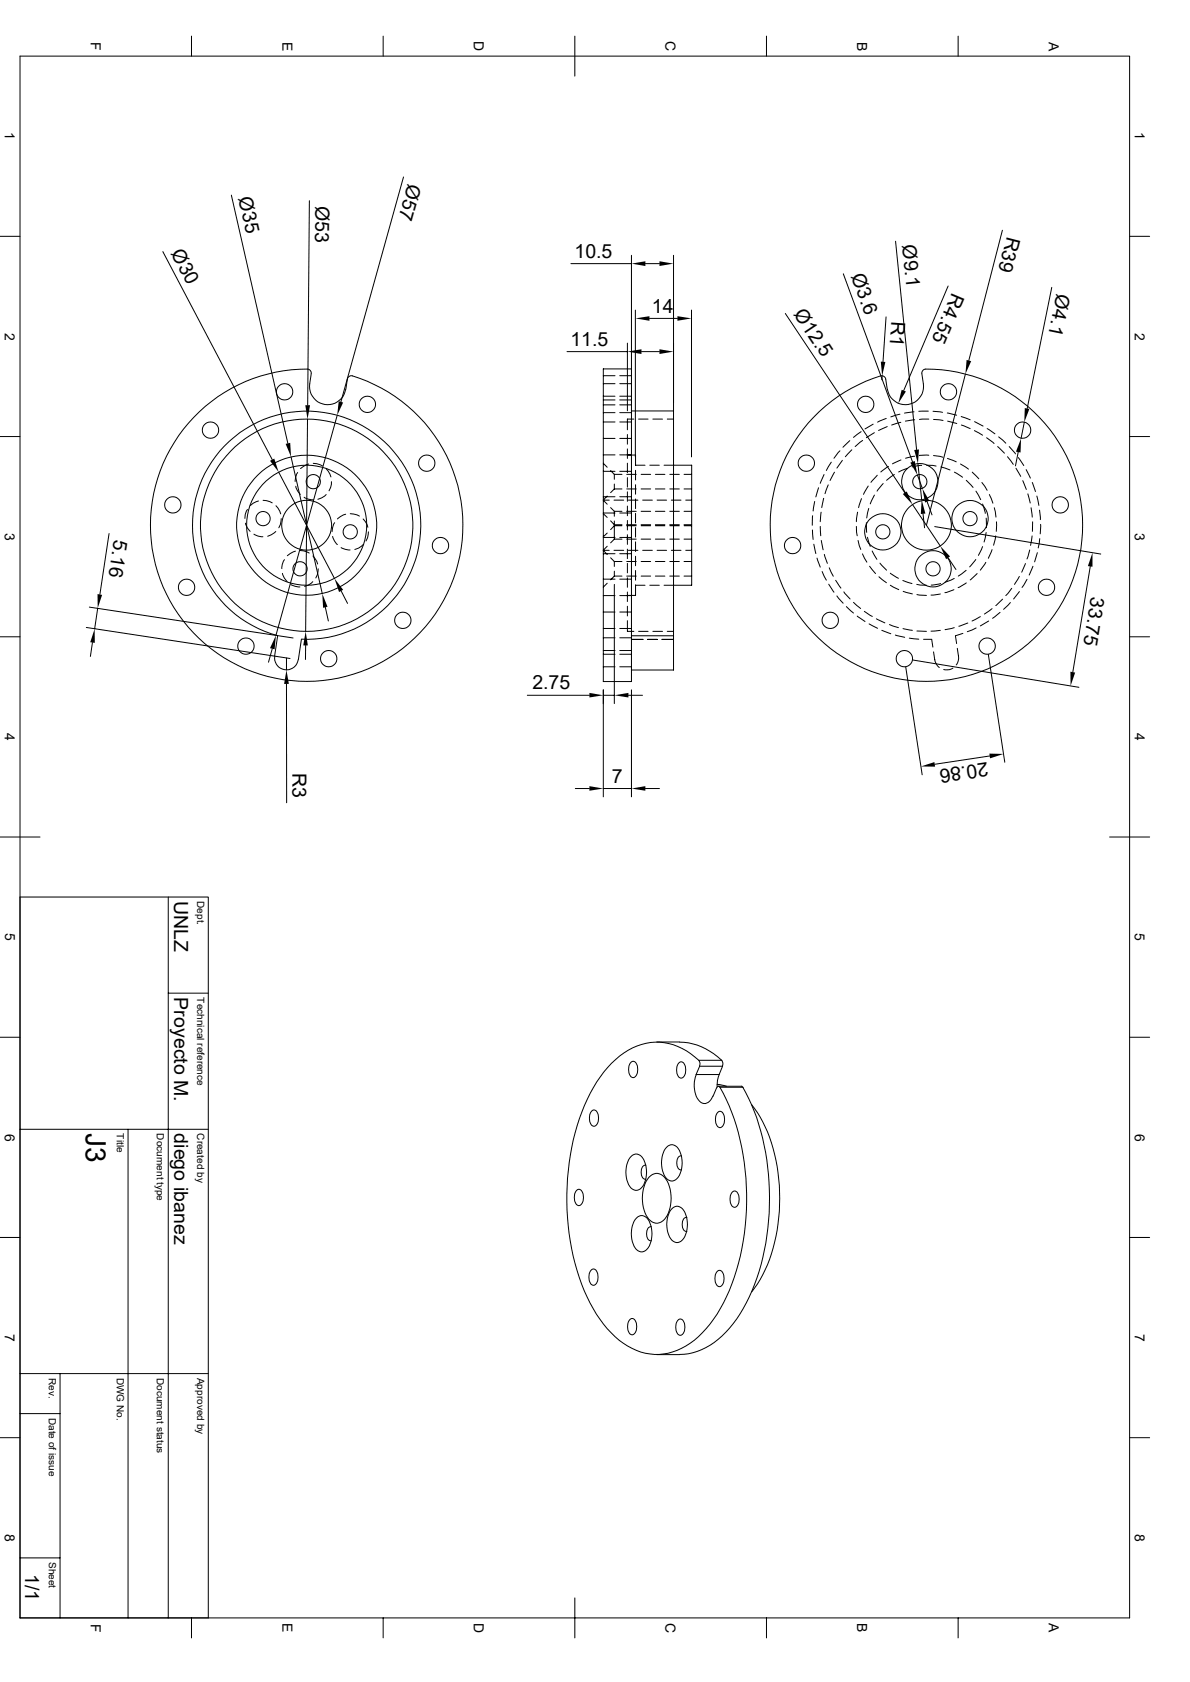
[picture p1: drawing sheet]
<svg xmlns="http://www.w3.org/2000/svg" width="297mm" height="420mm" viewBox="0 0 297 420" stroke-linecap="round" stroke-linejoin="round" font-family="sans-serif">
<g fill="none" stroke="#000" stroke-width=".25">
<path d="M5 14h276.9v390h-276.9zM47.8 9v5M95.6 9v5M143.5 9v10M191.3 9v5M239.1 9v5M0 59h5M57.7 48.7l14.1 62M77.2 50.1l-.4 51.1M100.7 44.2l-15.6 56.1M250.2 57.5l-8.4 32.5M281.9 59h5"/>
<path d="M40.6 62.8l27.3 52M142.5 65.8h15.1M157.6 63.8v36.8M158.6 77.4v36.7M161.1 65.8h3.5M162.1 79.5h7M168.1 63.8v38.8M172.6 77.4v36.7M196 78.3l29.8 44.8M210.5 68.4l17.3 46.9M221.1 79.1l-.7 11.2M223.5 60.2l5.3 52.1"/>
<path d="M236.6 71.4l-11 26.1M262.5 71.8l-6.1 30.2M141.5 87.8h15.1M150.6 92.1h7v78.1h-7zM150.6 98.9h2.9M150.6 95.8h2.9M150.6 99.9h2.9M150.6 93.8h2.9M154.7 98.9h2.9M154.7 95.8h2.9M154.7 99.9h2.9M154.7 93.8h2.9"/>
<path d="M156.6 85.7v16.9M160.1 87.8h4.5M220.2 93.9l-.1 .9M221.4 97.2l-.4-2.8-.9-.6a39 39 0 0 0-18.2 63.1 39 39 0 0 0 64.9-9.8 39 39 0 0 0-36-54.9l-.6 .6-.1 .5a8.6 8.6 0 0 1 .2 4.4 4.5 4.5 0 0 1-4.6 3.3 4.5 4.5 0 0 1-4.2-3.8M241 93.4l-9.8 37.7M0 109h5M48.3 104.2a38.6 38.6 0 0 1 28.7-12l.6 .6 .1 .5a8.5 8.5 0 0 0-.3 4.4 4.6 4.6 0 0 0 4.7 3.3 4.6 4.6 0 0 0 4.2-3.8l.5-2.8 .9-.6a39 39 0 0 1 24 54.2 39 39 0 0 1-57.4 15.2 39 39 0 0 1-6-59zM69.6 117.9l13.9 26.5M72.6 114.1l7.8 34.1M74.3 118l-.5 1.2-.1 1M76.8 104.7l-.5 52.9M77 115.9l-1.3 .6-.7 .5"/>
<path d="M78.2 115.7l.8 .1 1.5 .5M81.4 117.1l.9 1.3 .3 .7M84.2 103.7l-15.3 54.9M150.6 113.6h2.9M150.6 117.7h2.9M150.6 103h2.9M150.6 105.4h2.9M150.6 109.5h2.9M150.6 115.7l1 1M150.6 101.1h2.9M152.4 117.5l.9 .9M153.3 118.4v1.3"/>
<path d="M153.3 118.4h1.9M154.7 113.6h2.9M154.7 117.7h2.9M154.7 103h2.9M154.7 105.4h2.9M154.7 109.5h2.9M154.7 101.1h2.9M156.4 118.4h2.4M156.6 108.5v2.4M156.6 112.1v2.4M156.6 115.7v2.3M156.6 119.3v2.3"/>
<path d="M156.6 113.6h2v2.6M157.6 102.6h10.5v56.1M158.2 104.6h-1.6v2.7M158.6 117.4v2.4M158.6 116.2h2.4M159.4 104.6h2.4M160 118.4h2.4M162.2 116.2h2.3M162.9 104.6h2.5M163.6 118.4h2.3M165.7 116.2h6.9v29.9h-6.9M166.5 104.6h1.6"/>
<path d="M167.2 118.4h2.3M170.7 118.4h1.9M205.7 118.5l-1 2.2M207.5 115.4l-1.3 2.1M208.3 117.9l-1.1 2.1M209.6 112.6l-1.4 1.8M210.2 114.9l-1.3 2M212.1 110l-1.7 1.7M212.6 112.3l-1.6 1.7M214.9 107.8l-1.9 1.4M215.3 110l-1.9 1.5M217.9 105.9l-2 1.2"/>
<path d="M218.2 108l-2 1.3M218.9 118.7l-1.5 1.7M221.2 104.5l-2.2 .9M221.4 106.5l-2.1 1M221.7 116.5l-1.9 1.4M223.2 118.5l-1.9 1.4M224.6 103.4l-2.3 .7M224.8 105.5l-2.3 .6M224.9 114.9l-2.1 .9M226.5 116.9l-2.2 1M228.1 102.8l-2.3 .4M228.3 104.8l-2.3 .4"/>
<path d="M228.3 113.9l-2.3 .5M229 118.6l1.2 3.4M229.1 115.8l.9 9M230 116.2l-2.3 .4M231.3 116.2l2.3 .2M231.7 102.7h-2.4M231.8 113.7h-2.3M231.8 104.6l-2.3 .1M232.9 102.7l2.3 .3M233 104.7l2.4 .3M233 113.7l2.3 .5M234.8 116.6l2.3 .7"/>
<path d="M236.4 103.1l2.4 .6M236.5 114.5l2.2 .8M236.5 105.2l2.3 .5M238.2 117.9l2 1.3M239.7 115.9l2 1.2M239.9 104l2.2 .8M239.9 106.1l2.2 .9M241.2 119.9l1.7 1.8M242.7 117.9l1.6 1.6M243.2 107.5l2 1.2M243.2 105.3l2.2 1.1M246.3 109.3l1.8 1.4"/>
<path d="M246.4 107l1.9 1.3M249 111.5l1.7 1.7M249.3 109.1l1.7 1.6M251.5 114l1.4 2M251.9 111.5l1.5 1.8M253.6 116.9l1.2 2.1M254.1 112.9l-.7 3.4M254.2 114.3l1.3 1.9M255.7 105.5l-.9 4M256.1 117.3l1.1 2.1M281.9 109h5M27.2 133.2l-2.3 15.2"/>
<path d="M61.3 130.6l.4 1.2 .7 .9M61.8 127.2a3.5 3.5 0 0 0-.7 2.3M63.4 133.4l1 .5 1.2 .1M64.5 125.1l-1.3 .5-.7 .6M65.7 124.9l.8 .1 1.4 .6M68.8 132.7l-1.1 .8-.9 .4M68.9 126.3l.9 1.3 .3 .7M70.2 129.5l-.2 1.5-.4 .8M71 139.7a3.5 3.5 0 0 0-.6 2.3M73.7 137.6l-1.3 .6-.7 .6M73.8 121.4a3.6 3.6 0 0 0 1.2 2M74.9 137.5h.8l1.5 .6"/>
<path d="M75.9 124.2l1 .4 1.3 .2M78.1 138.8l.9 1.3 .3 .7M81.4 123.5l-1.1 .8-1 .4M82.7 120.3l-.2 1.5-.4 .8M83 133.9l.5 1.2 .7 .9M83.5 130.5l-.5 1.2-.1 1.1M85.1 136.7l1 .5 1.3 .1M86.3 128.4l-1.3 .6-.8 .6M87.4 128.3l1.7 .3 .6 .3M90.6 136l-1.1 .9-.9 .3M90.6 129.6l1 1.3 .2 .8M91.9 132.8l-.2 1.5-.3 .8"/>
<path d="M150.6 124h2.9M150.6 128.1h2.9M150.6 134.2h2.9M150.6 138.3h2.9M150.6 124.9l1 1M150.6 137.5l1 .9M150.6 128.3l1 .9M151.6 123.9l-1 .9 1.5 .1M151.6 133.1l-1 .9M151.6 136.4l-1 1h1.5M152.4 126.7l.9 1M152.4 139.3l.9 .9"/>
<path d="M152.4 130l.9 1h1.9M153.2 124.9h2.5M153.2 137.4h2.5M153.3 120.9v1.2M153.3 130.1v1.2M153.3 127.7v1.2M153.3 131.3v3.3M153.3 122.1l-.9 .9M153.3 131.3l-.9 .9M153.3 134.6l-.9 1M153.3 127.7h1.9M153.3 131.3h1.9"/>
<path d="M153.3 122.1h1.9M153.3 134.6h1.9M154.7 124h2.9M154.7 128.1h2.9M154.7 134.2h2.9M154.7 138.3h2.9M156.4 127.7h2.4M156.4 131.3h2.4M156.4 122.1h2.4M156.4 131h2.4M156.4 134.6h2.4M156.6 122.8v2.4"/>
<path d="M156.6 126.4v2.4M156.6 130v2.3M156.6 133.5v2.4M156.6 137.1v2.4M156.8 124.9h2.4M156.8 137.4h2.4M158.6 121v2.4M158.6 124.6v2.4M158.6 128.2v2.4M158.6 131.7v2.4M158.6 135.3v2.4M158.6 138.9v2.4"/>
<path d="M160 127.7h2.4M160 131.3h2.4M160 122.1h2.4M160 131h2.4M160 134.6h2.4M160.4 124.9h2.4M160.4 137.4h2.4M163.6 127.7h2.3M163.6 131.3h2.3M163.6 122.1h2.3M163.6 131h2.3M163.6 134.6h2.3"/>
<path d="M164 124.9h2.4M164 137.4h2.4M167.2 127.7h2.3M167.2 131.3h2.3M167.2 122.1h2.3M167.2 131h2.3M167.2 134.6h2.3M167.6 124.9h2.4M167.6 137.4h2.4M170.7 127.7h1.9M170.7 131.3h1.9M170.7 122.1h1.9"/>
<path d="M170.7 131h1.9M170.7 134.6h1.9M171.2 124.9h1.4M171.2 137.4h1.4M202.8 132.3l.1 2.4M202.8 128.8l-.1 2.3M203.1 135.9l.5 2.3M203.3 125.2l-.4 2.4M203.9 139.4l.8 2.2M204.3 121.8l-.7 2.3M204.7 131.4l.2 2.4M204.9 127.9l-.2 2.4"/>
<path d="M205 135l.4 2.3M205.6 124.4l-.5 2.3M205.7 138.4l.8 2.3M206.7 121.1l-.8 2.2M213.7 131.4l.3 2.4M214 127.9l-.3 2.4M214.2 135l.6 2.2M215 124.5l-.7 2.2M215.3 138.3l1.1 2.1M216.2 130.5l.1 2.4M216.5 134.2l.7 2.2M216.7 121.4l-1.2 2"/>
<path d="M216.8 127l-.5 2.3M217.7 137.6l1.2 2.1M218.2 123.6l-1 2.2M220.4 120.7l-1.5 1.9M227.8 126l6.9 10.4M230.4 128.3l.4 3.5M231.4 125.3l1.2 3.3M233.3 131.5l41.4 6.8M236.6 139.3l2 2.9M243.5 139.7l-1.5 1.9M243.6 122.6l1.2 2.2M245.1 120.5l1.3 1.9"/>
<path d="M245.2 125.9l.7 2.3M245.2 136.5l-1 2.2M246.1 129.4l.1 2.4M246.1 133l-.5 2.3M246.9 123.5l.9 2.1M247.6 137.2l-.9 2.2M248.2 126.8l.4 2.3M248.5 133.8l-.5 2.3M248.7 130.3v2.4M255.3 120l.9 2.2M256.5 123.3l.6 2.3M257 137.3l-.7 2.3"/>
<path d="M257.3 126.8l.3 2.3M257.6 133.8l-.4 2.4M257.6 120.5l.8 2.2M257.7 130.3v2.4M258.8 123.9l.5 2.3M258.9 138l-.7 2.3M259.5 127.4l.2 2.4M259.5 134.5l-.4 2.3M259.7 130.9l-.1 2.4M0 159h5M21.5 156.7l50.9 7.7M22.3 151.6l50.9 7.7"/>
<path d="M24.4 151.9l-.8 5.1M70.5 143.2l.5 1.1 .7 .9M72.6 146l1 .4 1.2 .2M78.1 145.2l-1.1 .9-1 .3M79.4 142l-.2 1.5-.4 .8M81.2 151.6l.8 3.5M85.1 147.5l1.6 3.2M150.6 144.6h2.9M150.6 148.7h2.9M150.6 159.3h2.9M150.6 152.8h2.9M150.6 156.9h2.9"/>
<path d="M151.6 145.6l-1 1M153.3 142.6v1.2M153.3 140.2v1.2M153.3 143.8l-.9 1M153.3 140.2h1.9M153.3 143.8h1.9M153.3 145.9v29.8M154.7 144.6h2.9M154.7 159.3h2.9M154.7 152.8h2.9M154.7 156.9h2.9M156.4 140.2h2.4"/>
<path d="M156.4 143.8h2.4M156.6 140.7v2.3M156.6 144.3v2.3M156.6 147.8v2.4M156.6 151.4v2.4M156.6 155v2.6h1.6M157.6 159.6h2.9M157.6 158.7h10.5M157.6 159.7h2.9M158.6 142.5v2.4M158.6 146v2.7h-3.9M158.6 146.1h2.4"/>
<path d="M159.4 157.6h2.4M160 140.2h2.4M160 143.8h2.4M161.7 159.6h2.3M161.7 159.7h2.3M162.2 146.1h2.3M162.9 157.6h2.5M163.6 140.2h2.3M163.6 143.8h2.3M165.2 159.6h2.9M165.2 159.7h2.9M166.5 157.6h1.6"/>
<path d="M167.2 140.2h2.3M167.2 143.8h2.3M168.1 158.7v8.6h-10.5M170.7 140.2h1.9M170.7 143.8h1.9M205.2 142.7l1 2.2M206.8 145.9l1.4 2M207 141.8l1 2.1M208.6 144.9l1.3 2M208.9 148.8l1.5 1.8M210.6 147.8l1.6 1.8M211.2 151.5l1.8 1.6"/>
<path d="M213 150.4l1.8 1.5M214 153.8l1.9 1.4M215.7 152.7l2 1.2M216.9 155.8l2.1 1.1M217 141.4l1.5 1.8M218.7 154.5l2.2 1M219.4 144l1.8 1.5M219.6 140.6l1.7 1.8M220.1 157.4l2.2 .8M222 156l2.2 .7M222.2 143.1l2 1.3M222.2 146.1l2.1 1.1"/>
<path d="M223.5 158.6l2.3 .5M225.3 144.9l2.3 .8M225.4 157l2.3 .4M225.4 147.7l2.3 .6M226.9 159.3l2.4 .3M228.8 145.9l2.4 .2M228.9 157.6h2.3M228.9 148.5l2.3 .2M230.5 159.6h2l.3 2M234.7 148.3l-2.3 .3M234.7 157.4l-2.3 .2M234.8 145.7l-2.4 .4"/>
<path d="M238.1 147.2l-2.3 .8M238.2 144.4l-2.3 1M238.2 156.7l-2.3 .5M240.3 158.2l-1.8 .5 .3 2M241.1 142.4l-1.9 1.4M241.2 145.5l-2.1 1.2M241.6 155.6l-2.3 .8M243.6 156.8l-2.2 .9M243.9 143.2l-1.8 1.6M244.7 154l-2.1 1.1M246 140.4l-1.3 2M246.8 155.1l-2.1 1.2"/>
<path d="M247.6 152l-1.9 1.3M249.6 152.9l-1.9 1.5M250.2 149.6l-1.7 1.6M252.2 150.5l-1.7 1.6M252.5 146.9l-1.5 1.8M254.4 147.7l-1.4 1.9M254.4 143.9l-1.2 2M255.9 140.7l-.9 2.2M256.3 144.7l-1.2 2M257.8 141.4l-.9 2.2M272.1 141.4l-4.3 26.5M281.9 159h5"/>
<path d="M23.1 160.4l-.5 3.5M67.9 162l-.9 3.4M68.5 163.8l.8-5.1a28.5 28.5 0 0 1-14.5-46.1 28.5 28.5 0 0 1 47.8 7.2 28.5 28.5 0 0 1-27.4 39.8l-.7 5.1M68.6 163.8a2.96 2.96 0 0 0 2.4 3.4 2.96 2.96 0 0 0 3.4-2.4M71.5 170.8v29.6M71.5 164.3v3M76.3 161.2l-.1 3.5M131.6 173.6h15.5M150.6 163.4h2.9M150.6 162.4h2.9M150.6 166.5h2.9M150.6 172.3v26.7"/>
<path d="M150.6 173.6h2.7M154.7 163.4h2.9M154.7 162.4h2.9M154.7 166.5h2.9M156.8 173.6h3.6M157.6 172.3v26.7M226.1 166.5l4.1 27M227.8 164.8l41.5 6.8M233 162.8a4.9 4.9 0 0 0 1.4 3.8v.1M237.8 166.8a2.64 2.64 0 0 1-2.3 .4M238.9 161.9a4.7 4.7 0 0 1-.1 4l-.1 .1M246.7 163.4l4.1 26.9"/>
<path d="M143.6 196.9h3.5M150.6 196.9h7M161.1 196.9h3.5M247 188.8l-13.7 2M0 209h10M276.9 209h10M5 224h47v180M42 224v180M0 259h5M42 248h10M281.9 259h5M147.7 277.4a1.01 1.01 0 0 1 1.1-.1 1.01 1.01 0 0 1 .5 1 2.45 2.45 0 0 1-.9 2.9 1.66 1.66 0 0 1-1.3-2l.1-.9z"/>
<path d="M157.5 265.3a1.01 1.01 0 0 1 1.1-.1 1.01 1.01 0 0 1 .5 1 2.45 2.45 0 0 1-.9 2.9 1.66 1.66 0 0 1-1.3-2.1l.1-.8zM163.9 260.2h5.7a15.4 15.4 0 0 1 10.5 4.6h-5.6M169.5 265.4a1.01 1.01 0 0 1 1.1-.1 1.01 1.01 0 0 1 .5 1 2.45 2.45 0 0 1-1 2.9 1.66 1.66 0 0 1-1.2-2l.1-.9zM173.8 268.4a6.7 6.7 0 0 0 .8 6.6 1.8 1.8 0 0 0 3.1-.8l.2-.5M174.4 264.8l.3 .6-.1 .8M174.4 264.8a14.2 14.2 0 0 0-18.7-1.9 31 31 0 0 0-10.5 14.7 63 63 0 0 0 1.3 46.2 26 26 0 0 0 11.2 12.9 14 14 0 0 0 15.6-2.1 36.9 36.9 0 0 0 11-19.2 62.8 62.8 0 0 0-3.1-41 8.1 8.1 0 0 0-1.7-3.2l-.6 .4M174.6 266.2h5.7l-.8 2.1h-5.8zM178.9 271.6l-.9 2.1M179 270.8l2.3 .4M179.2 277.7a1.01 1.01 0 0 1 1.1 0 1.01 1.01 0 0 1 .5 1 2.45 2.45 0 0 1-1 2.9 1.66 1.66 0 0 1-1.2-2.1v-.8zM179.3 271.2h5.9a48.3 48.3 0 0 1 6.4 20.3 59 59 0 0 1-6.1 35.2 21.9 21.9 0 0 1-12.6 11.1l-3.3 .4M179.5 268.4l-.4 1.4-.1 1.6"/>
<path d="M179.7 271.5h5.8M180.1 264.8l.3 .6-.1 .8M187.6 275.8a37 37 0 0 1 7 21.8 41 41 0 0 1-5.5 23l-1.5 2M5 282h47M32 282v122M143.9 297.2a1.01 1.01 0 0 1 1.1-.1 1.01 1.01 0 0 1 .5 1.1 2.45 2.45 0 0 1-.9 2.8 1.66 1.66 0 0 1-1.3-2l.1-.8zM157.5 288.8a1.86 1.86 0 0 1 3.2 .8 6.9 6.9 0 0 1-.6 7 1.86 1.86 0 0 1-3.2-.8 6.9 6.9 0 0 1 .6-7zM161.2 291a1.75 1.75 0 0 0-1.1 2.5l.5 .8 .6 .1M162 294a2.48 2.48 0 0 1 4.2 .4 9.3 9.3 0 0 1-.3 10.1 2.48 2.48 0 0 1-4.3-.5 9.3 9.3 0 0 1 .4-10zM166.4 286.4a1.86 1.86 0 0 1 3.2 .9 6.9 6.9 0 0 1-.6 7 1.86 1.86 0 0 1-3.2-.8 6.9 6.9 0 0 1 .6-7.1zM170.1 288.6a1.75 1.75 0 0 0-1.1 2.5l.5 .8 .6 .2M182.8 297.6a1.01 1.01 0 0 1 1.1 0 1.01 1.01 0 0 1 .5 1 2.45 2.45 0 0 1-.9 2.9 1.66 1.66 0 0 1-1.3-2.1l.1-.8z"/>
<path d="M0 309h5M147.6 317.1a1.01 1.01 0 0 1 1.1-.1 1.01 1.01 0 0 1 .5 1.1 2.45 2.45 0 0 1-.9 2.8 1.66 1.66 0 0 1-1.3-2l.1-.8zM158.9 304.1a1.86 1.86 0 0 1 3.2 .9 6.9 6.9 0 0 1-.7 7 1.86 1.86 0 0 1-3.2-.9 6.9 6.9 0 0 1 .7-7zM162.6 306.3a1.75 1.75 0 0 0-1.1 2.5l.4 .8 .7 .2M167.7 301.8a1.86 1.86 0 0 1 3.2 .8 6.9 6.9 0 0 1-.6 7.1 1.86 1.86 0 0 1-3.2-.9 6.9 6.9 0 0 1 .6-7zM171.4 304a1.75 1.75 0 0 0-1.1 2.5l.5 .8 .6 .2M179 317.5a1.01 1.01 0 0 1 1.1-.1 1.01 1.01 0 0 1 .5 1 2.45 2.45 0 0 1-.9 2.9 1.66 1.66 0 0 1-1.3-2.1l.1-.8zM281.9 309h5M157.2 329.5a1.01 1.01 0 0 1 1.1-.1 1.01 1.01 0 0 1 .5 1 2.45 2.45 0 0 1-.9 2.9 1.66 1.66 0 0 1-1.3-2l.1-.9zM163.9 338.2h5.7M169.2 329.6a1.01 1.01 0 0 1 1.2-.1 1.01 1.01 0 0 1 .5 1 2.45 2.45 0 0 1-1 2.9 1.66 1.66 0 0 1-1.2-2v-.9zM0 359h5"/>
<path d="M5 353h10M5 343h47M15 343v61M281.9 359h5M5 389h10M143.5 399v10M47.8 404v5M95.6 404v5M191.3 404v5M239.1 404v5"/>
<circle cx="71" cy="97.8" r="2.04"/>
<circle cx="236.7" cy="97.8" r="2.04"/>
<circle cx="52.5" cy="107.4" r="2.04"/>
<circle cx="91.7" cy="101" r="2.04"/>
<circle cx="106.5" cy="115.6" r="2.04"/>
<circle cx="201.3" cy="115.7" r="2.04"/>
<circle cx="216.1" cy="101" r="2.04"/>
<circle cx="255.2" cy="107.4" r="2.04"/>
<circle cx="43.1" cy="126.1" r="2.04"/>
<circle cx="65.7" cy="129.5" r="1.78"/>
<circle cx="76.5" cy="131.2" r="15"/>
<circle cx="76.5" cy="131.1" r="17.5"/>
<circle cx="76.5" cy="131.2" r="26.5"/>
<circle cx="76.5" cy="131.1" r="6.2"/>
<circle cx="78.2" cy="120.3" r="1.78"/>
<circle cx="87.4" cy="132.8" r="1.78"/>
<circle cx="109.9" cy="136.2" r="2.04"/>
<circle cx="197.8" cy="136.2" r="2.04"/>
<circle cx="220.3" cy="132.8" r="1.78"/>
<circle cx="220.3" cy="132.8" r="4.5"/>
<circle cx="229.6" cy="120.3" r="1.78"/>
<circle cx="229.6" cy="120.3" r="4.5"/>
<circle cx="231.2" cy="131.2" r="6.2"/>
<circle cx="242.1" cy="129.5" r="1.78"/>
<circle cx="242.1" cy="129.5" r="4.5"/>
<circle cx="264.6" cy="126.1" r="2.04"/>
<circle cx="46.6" cy="146.6" r="2.04"/>
<circle cx="74.9" cy="142" r="1.78"/>
<circle cx="100.5" cy="154.9" r="2.04"/>
<circle cx="207.2" cy="154.9" r="2.04"/>
<circle cx="232.9" cy="142" r="1.78"/>
<circle cx="232.9" cy="142" r="4.5"/>
<circle cx="261.2" cy="146.7" r="2.04"/>
<circle cx="61.4" cy="161.3" r="2.04"/>
<circle cx="82" cy="164.5" r="2.04"/>
<circle cx="225.7" cy="164.5" r="2.04"/>
<circle cx="246.4" cy="161.3" r="2.04"/>
</g>
<g fill="#000">
<path d="M157.6 65.8l3.5-.6v1.2zM158.6 79.5l3.5-.5v1.1zM164.6 65.2l3.5 .6-3.5 .6zM169.1 79l3.5 .5-3.5 .6zM156.6 87.8l3.5-.6v1.2zM164.6 87.2l3.5 .6-3.5 .6zM219.8 90.3l1.2 .1-.8 3.5zM225 97.3l1.1 .4-1.9 3.1zM241.3 89.9l1.1 .3-1.4 3.2zM67.4 115.1l1.1-.6 1.1 3.4zM71.3 110.8l1.1-.2 .2 3.5zM76.2 101.2h1.2l-.6 3.5z"/>
<path d="M84.5 100.2l1.1 .3-1.4 3.2zM227.2 115.5l1.1-.4 .7 3.5zM228.2 112.4l1.2-.2-.3 3.6zM254.8 109.5l-.1 3.5-1.1-.2zM255.8 101.9l1.1 .2-1.2 3.4zM225.3 123.4l1-.7 1.5 3.3zM230 124.8l1 3.4-1.2 .2zM230.2 122l1.7 3.1-1 .4zM234.7 136.4l2.4 2.5-1 .7zM24.3 148.3l1.2 .2-1.1 3.4zM80.4 148.2l1.3 3.3-1.1 .3zM83.5 144.4l2.1 2.9-1 .5z"/>
<path d="M272.7 138v3.5l-1.2-.1zM23.6 157l.1 3.5-1.2-.1zM68.9 158.6l-.4 3.5-1.1-.3zM71.5 167.3l.6 3.5h-1.2zM76.3 157.6l.5 3.6h-1.1zM147.1 173l3.5 .6-3.5 .6zM153.3 173.6l3.5-.6v1.2zM267.2 167.7l1.2 .2-1.2 3.4zM147.1 196.3l3.5 .6-3.5 .5zM157.6 196.9l3.5-.6v1.1zM229.8 191.4l3.4-1.1 .2 1.1zM246.9 188.2l3.6 .1-3.4 1.1z"/>
</g>
<text font-size="7" x="21.5" y="283" transform="rotate(90 21.5 283)">J3</text>
<g font-size="4.9">
<text x="101.9" y="45.8" transform="rotate(106 101.9 45.8)">Ø57</text>
<text x="59.5" y="49.5" transform="rotate(77 59.5 49.5)">Ø35</text>
<text x="78.7" y="51.4" transform="rotate(91 78.7 51.4)">Ø53</text>
<text x="251.4" y="58.8" transform="rotate(104 251.4 58.8)">R39</text>
<text x="42.6" y="63.2" transform="rotate(62 42.6 63.2)">Ø30</text>
<text x="143.4" y="64.4">10.5</text>
<text x="225.2" y="61.3" transform="rotate(84 225.2 61.3)">Ø9.1</text>
<text x="212.3" y="69" transform="rotate(70 212.3 69)">Ø3.6</text>
<text x="237.6" y="72.9" transform="rotate(113 237.6 72.9)">R4.55</text>
<text x="263.8" y="73.2" transform="rotate(102 263.8 73.2)">Ø4.1</text>
<text x="162.7" y="78.1">14</text>
<text x="198" y="78.4" transform="rotate(56 198 78.4)">Ø12.5</text>
<text x="222.5" y="80.2" transform="rotate(94 222.5 80.2)">R1</text>
<text x="142.4" y="86.3">11.5</text>
<text x="28.5" y="134.6" transform="rotate(99 28.5 134.6)">5.16</text>
<text x="272.4" y="148.8" transform="rotate(99 272.4 148.8)">33.75</text>
<text x="132.9" y="172.1">2.75</text>
<text x="246.4" y="190.3" transform="rotate(171 246.4 190.3)">20.86</text>
<text x="73" y="193" transform="rotate(90 73 193)">R3</text>
<text x="152.7" y="195.5">7</text>
<text x="43.5" y="225" transform="rotate(90 43.5 225)">UNLZ</text>
<text x="43.5" y="249" transform="rotate(90 43.5 249)">Proyecto M.</text>
<text x="43.5" y="283" transform="rotate(90 43.5 283)">diego ibanez</text>
<text x="6.3" y="393.1" transform="rotate(90 6.3 393.1)">1/1</text>
</g>
<g font-size="3.5">
<text x="22.6" y="10.5" transform="rotate(90 22.6 10.5)">F</text>
<text x="70.5" y="10.4" transform="rotate(90 70.5 10.4)">E</text>
<text x="118.3" y="10.2" transform="rotate(90 118.3 10.2)">D</text>
<text x="166.1" y="10.2" transform="rotate(90 166.1 10.2)">C</text>
<text x="214" y="10.4" transform="rotate(90 214 10.4)">B</text>
<text x="261.8" y="10.4" transform="rotate(90 261.8 10.4)">A</text>
<text x="1.2" y="33.1" transform="rotate(90 1.2 33.1)">1</text>
<text x="283.2" y="33.1" transform="rotate(90 283.2 33.1)">1</text>
<text x="1.2" y="83" transform="rotate(90 1.2 83)">2</text>
<text x="283.2" y="83.1" transform="rotate(90 283.2 83.1)">2</text>
<text x="1.2" y="133" transform="rotate(90 1.2 133)">3</text>
<text x="283.2" y="133" transform="rotate(90 283.2 133)">3</text>
<text x="1.2" y="183.1" transform="rotate(90 1.2 183.1)">4</text>
<text x="283.2" y="183.1" transform="rotate(90 283.2 183.1)">4</text>
<text x="1.3" y="233" transform="rotate(90 1.3 233)">5</text>
<text x="283.3" y="233" transform="rotate(90 283.3 233)">5</text>
<text x="1.2" y="283" transform="rotate(90 1.2 283)">6</text>
<text x="283.2" y="283" transform="rotate(90 283.2 283)">6</text>
<text x="1.2" y="333" transform="rotate(90 1.2 333)">7</text>
<text x="283.2" y="333" transform="rotate(90 283.2 333)">7</text>
<text x="1.2" y="383" transform="rotate(90 1.2 383)">8</text>
<text x="283.2" y="383" transform="rotate(90 283.2 383)">8</text>
<text x="22.6" y="405.4" transform="rotate(90 22.6 405.4)">F</text>
<text x="70.5" y="405.3" transform="rotate(90 70.5 405.3)">E</text>
<text x="118.3" y="405.2" transform="rotate(90 118.3 405.2)">D</text>
<text x="166.1" y="405.2" transform="rotate(90 166.1 405.2)">C</text>
<text x="214" y="405.3" transform="rotate(90 214 405.3)">B</text>
<text x="261.8" y="405.3" transform="rotate(90 261.8 405.3)">A</text>
</g>
<g font-size="2.5">
<text x="49.2" y="225" transform="rotate(90 49.2 225)">Dept.</text>
<text x="49.2" y="249" transform="rotate(90 49.2 249)">Technical reference</text>
<text x="29.2" y="283" transform="rotate(90 29.2 283)">Title</text>
<text x="39.2" y="283" transform="rotate(90 39.2 283)">Document type</text>
<text x="49.2" y="283" transform="rotate(90 49.2 283)">Created by</text>
<text x="12.2" y="344" transform="rotate(90 12.2 344)">Rev.</text>
<text x="29.2" y="344" transform="rotate(90 29.2 344)">DWG No.</text>
<text x="39.2" y="344" transform="rotate(90 39.2 344)">Document status</text>
<text x="49.2" y="344" transform="rotate(90 49.2 344)">Approved by</text>
<text x="12.2" y="354" transform="rotate(90 12.2 354)">Date of issue</text>
<text x="12.2" y="390" transform="rotate(90 12.2 390)">Sheet</text>
</g>
</svg>
